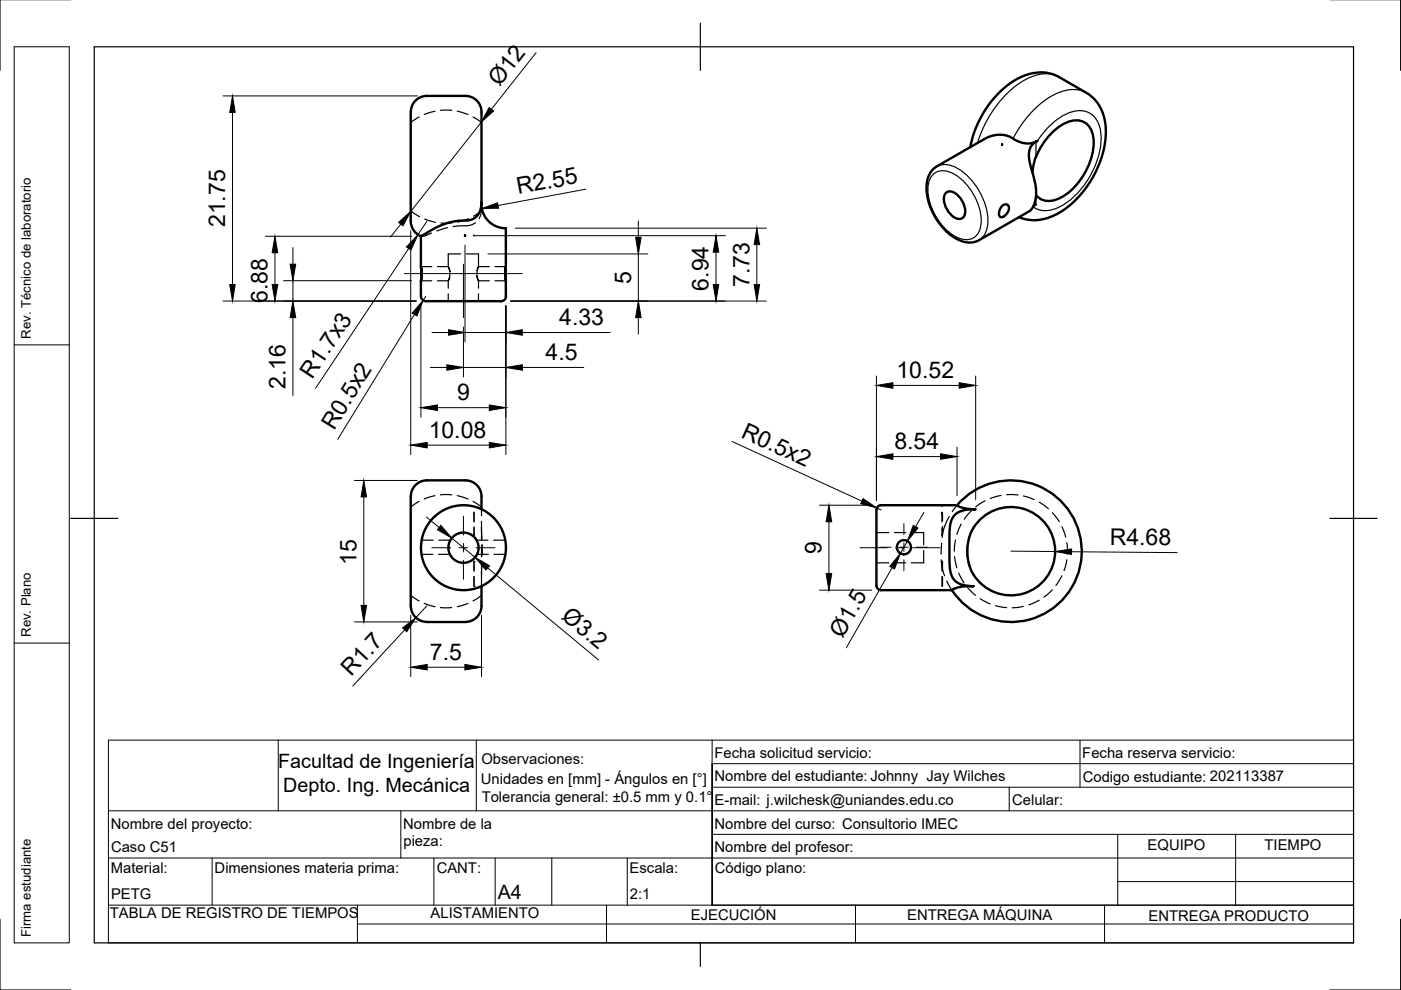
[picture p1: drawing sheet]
<svg xmlns="http://www.w3.org/2000/svg" width="297mm" height="210mm" viewBox="0 0 297 210" stroke-linecap="round" stroke-linejoin="round" font-family="sans-serif">
<!-- layer: Hidden -->
<g fill="none" stroke="#000" stroke-width=".25">
<path d="M88.9 24.8l-1.8 1.2M92.2 23.6l-2.3 .7M93.4 23.4h2.4M96.9 23.6l2.3 .7M100.3 24.8l1.8 1.2M87.1 44.7l1.9 1.2M89.2 56.5h2.3M89.2 59.5h2.3M89.2 50.1h.1M90 46.4l2.3 .7M91.5 49.4l-1.6 .7h-.7M92.8 59.5h2.3l-.1 1.6"/>
<path d="M94.9 48.3l-2.3 .7M95.4 58l-.4 1.5 .4-.7M95.4 57.6l-.4-1.1 .4 1.3M95.9 47.3h-2.4M97.7 53.8h-2.7v2.7h-2.2M98.6 49.9v.1M98.8 53.8h2.7v2.7h2.3M99.3 46.4l-2.3 .7M100.5 49.8v.2M100.8 47.2l-1.4 .6-3.3 .2M101.1 57.3l.4-.8-.4 1.5M101.1 58.3l.4 1.2-.4-1"/>
<path d="M102.1 43.3l-.1 1.7-.4 1.3M102.3 44.6l-1.9 1.2M103.8 59.5h-2.3v1.6M104.9 56.5h2.4M104.9 59.5h2.4M95 62.3v1.6M101.5 62.3v1.6M88.9 106.3l-1.8 1.2M89.4 117.5h2.4M89.4 114.5h2.4M92.2 105.1l-2.3 .7M93 117.5h2.4"/>
<path d="M93 114.5h2.5M93.4 104.9h2.4M96.9 105.1l2.3 .7M98.6 107.1h.1M100.3 106.3l1.8 1.2M100.5 108.6v.4zM100.5 119h.1M100.5 111.7v1.9v-.6M100.5 109v1.7M100.5 119v2.1M101 114.5h2.5M101.1 117.5h2.4"/>
<path d="M102.1 111.9v2.6M102.1 115.7v2.4M102.1 111.9l.1 2.4M102.1 108v1.3M102.1 110.5v1.4M102.2 119l-.1 2.8v-2.6M102.2 115.4v2.4M104.6 114.5h2.5M104.7 117.5h2.4M185.8 112.9h2.6M185.8 119.3h2.6M189.6 112.9h2.4"/>
<path d="M189.6 119.3h2.4M193.2 112.9h2.6v2.6M195.8 116.7v2.6h-2.6M199.6 118.7l.1 1.7 .6 1.7M199.6 115.1l-.1 2.4M199.7 107.1h.1M199.7 108.6v.4zM199.7 109v1.7M199.8 111.6l-.1 2v-1.7M199.8 109v1.4M201.3 109.5l-1.1 2.2-.5 2.3M202.4 118l.5 2.4"/>
<path d="M202.6 114.5l-.3 2.4M202.9 107.1l-1 1.4M203.8 111.1l-.9 2.2M205 115.7v2.4M205.3 119.2l.3 1.1 .8 1.5M206 108.3l-1.6 1.8M206.4 111.9l-.8 1.5-.3 1.1M208.9 106.2l-2 1.3M212.3 105l-2.3 .7M213.4 104.9l2.4 .1M217 105.2l2.3 .7M220.3 106.5l2 1.4"/>
<path d="M223.1 108.7l1.5 1.9M225.1 111.7l.9 2.2M226.2 115.1l.1 2.4M226.2 118.7l-.6 2.3M87.1 126.2l1.8 1.2M89.9 127.9l2.3 .7M93.4 128.8h2.4M99.2 127.9l-2.3 .7M100.5 124.3h.1M100.5 122.3v2M102.1 126.2l-1.8 1.2M102.1 121.8v2.5"/>
<path d="M199.7 122.3v2h.1v-2M199.7 121.1v-2.1h.1v2.1M200.7 123.2l1.1 1.9M203.3 121.5l1.1 2.1M205.1 124.6l1.7 1.6M207.8 127l2.1 1M211.1 128.4l2.3 .4M217 128.6l-2.4 .3M220.3 127.3l-2.2 .9M223.1 125l-1.8 1.6M225.1 122.1l-1.2 2"/>
</g>
<!-- layer: Visible -->
<g fill="none" stroke="#000" stroke-width=".51">
<path d="M197.8 35.9l.8-.6 10.1-5.8a5.9 5.9 0 0 1 6.8 .3l.3 .1a4.5 4.5 0 0 0 4.2 0 3.4 3.4 0 0 0-1.7 4.2l.4 1.8a12.2 12.2 0 0 1 .8 6.4 3.7 3.7 0 0 1-1.2 2.4l-10.7 6.2a5.1 5.1 0 0 1-5.6-.8 13.4 13.4 0 0 1-5.5-11 5.2 5.2 0 0 1 1.3-3.2zM205.7 31.2a21.6 21.6 0 0 1 10.2-14.6 8.7 8.7 0 0 1 8.6-.3l5.8 3.4a9.5 9.5 0 0 1 4.1 9.2 21.3 21.3 0 0 1-10.9 16.8 9 9 0 0 1-7.5 .4M212.5 30.6h.1M218.9 36.6a13.5 13.5 0 0 1 7.4-10.7 3.7 3.7 0 0 1 5.5 3.3 14.1 14.1 0 0 1-7.2 12.9 3.9 3.9 0 0 1-4.9-.7M87.1 46.9a3.4 3.4 0 0 0 2.2 3.2M89.2 56.5l.2 1.2-.2 1.8 .2-1.5zM89.2 59.5l.1 3.3a1.32 1.32 0 0 0 1.5 1.1h14.1a3.3 3.3 0 0 0 2.1-.3l.3-.8M89.2 50.1l.2-.1a17.5 17.5 0 0 1 10.2-3.3 3.5 3.5 0 0 0 2.5-3.9 5.1 5.1 0 0 0 5.2 5.6v8.1M89.2 50.1v6.4M98.6 49.9h.1M102.1 42.8v-18a3.7 3.7 0 0 0-3.4-4.5h-8.2a3.7 3.7 0 0 0-3.4 4.4v22.2M107.3 56.5v3l-.2-1.2z"/>
<path d="M107.3 59.5v3.4M200.6 40.8a2.09 2.09 0 0 1 2.8 .9 4.2 4.2 0 0 1 1 4.1 1.58 1.58 0 0 1-2.5 0 4.3 4.3 0 0 1-1.6-4.6zM212.4 43.8a.86 .86 0 0 1 1.2-.4 .86 .86 0 0 1 .2 1.2 1.77 1.77 0 0 1-1.7 1.4 1.81 1.81 0 0 1 .3-2.2zM219.6 43.4l-.5 .3M102.1 108v-1.6a3.8 3.8 0 0 0-3.4-4.6h-8.2a3.7 3.7 0 0 0-3.4 4.4v21.3a3.7 3.7 0 0 0 3.4 4.4h8.2a3.9 3.9 0 0 0 3.4-4.7v-2.9M199.7 107.1h.1M202.9 107.1a6.4 6.4 0 0 0 4 .9 5.3 5.3 0 0 0-4.8 1.6 9.5 9.5 0 0 0-.8 5.4v1.1a18 18 0 0 0 .5 6 3.7 3.7 0 0 0 3.5 2.1l1.1 .1h-1a6.1 6.1 0 0 0-3.6 .8h-15a1.33 1.33 0 0 1-1-1.6v-15.4M202.9 107.1a15 15 0 0 1 22.2-.7 15 15 0 0 1-1.3 22.1 15 15 0 0 1-22-3.4M202.9 107.1h-16.1a1.01 1.01 0 0 0-1 1M207.8 110.2a9.4 9.4 0 0 1 14.2 1.2 9.4 9.4 0 0 1-3.6 13.8 9.4 9.4 0 0 1-13-5.8 9.7 9.7 0 0 1 2.4-9.2z"/>
<circle cx="98.3" cy="116.1" r="9"/>
<circle cx="98.3" cy="116.1" r="3.2"/>
<circle cx="191.7" cy="116" r="1.5"/>
</g>
<!-- layer: Visible Narrow -->
<path d="M224.5 16.3a7.5 7.5 0 0 0-7.4 .8 23.7 23.7 0 0 0-9.9 13.2M230.3 19.7a7.2 7.2 0 0 0-6.9 .4 21.8 21.8 0 0 0-8.6 9.3M197.8 37a3.6 3.6 0 0 1 4.6 0 12.2 12.2 0 0 1 5.6 10.8 3.2 3.2 0 0 1-4.7 2.7 11.9 11.9 0 0 1-6.5-11.3l.2-.9zM198.6 35.3a4.8 4.8 0 0 1 5 .7 14.1 14.1 0 0 1 5.9 11.3 4.4 4.4 0 0 1-1.9 3.6M219.6 30v3.2M220 29.8a13.3 13.3 0 0 1 8-6.3 4.4 4.4 0 0 1 5.3 3.9 16.5 16.5 0 0 1-4.6 13.3 10.8 10.8 0 0 1-7.1 4l-1.8-.4-.8-.5M219.6 41.8v1.6" fill="none" stroke="#000" stroke-width=".25"/>
<!-- layer: Custom Tables -->
<path d="M3 9.9h11.7v190h-11.7zM3 73.1h11.7M3 136.3h11.7" fill="none" stroke="#000" stroke-width=".21"/>
<!-- layer: Border -->
<path d="M0 -.1v15M297 -.1v15M20 9.9h267v190h-267zM148.5 4.9v10M15 109.9h10M282 109.9h10M0 194.9v15h15M148.5 199.9v5M297 194.9v15h-15" fill="none" stroke="#000" stroke-width=".25"/>
<!-- layer: TitleBlock -->
<g fill="none" stroke="#000" stroke-width=".21">
<path d="M59 156.9v15M101 156.9v15M151 156.9v35v-30h136M229 156.9v10M23 171.9h264M85 171.9v10M151 166.9h136M151 176.9h136M214 166.9v5M237 176.9v15M262 176.9v15M23 191.9v8h264v-43h-264v35h264h-136"/>
<path d="M23 181.9h264M45 181.9v10M75.8 195.9h211.2M75.8 191.9v8M92 181.9v10M105 181.9v10M117 181.9v10M128.6 191.9v8M133 181.9v10M181.4 191.9v8M234.2 191.9v8M237 186.9h50"/>
</g>
<!-- layer: FD_Dimensions -->
<g fill="none" stroke="#000" stroke-width=".21">
<path d="M113.7 11.2l-9.5 12M47.3 20.3h41.2M49.3 23.8v36.5M102 25.9l-14.9 18.9M56.3 50.1h30.9M58.3 53.6v6.7M60.1 59.5h27.1M62.1 52.5v3.5M62.1 59.5v4.3M85 47.5l-2.2 2.7M86.7 52.7l-19.8 29.6M87.1 48.9v47.5"/>
<path d="M90.5 46.9l-1.9 2.9M98.6 52v20.5M100.6 50h53.2M103.4 53.8h34M109.2 48.4h53.3M124.2 40.1l-18.6 3.5M135.3 46.8v3.5M135.3 53.8v10M151.8 53.5v6.8M160.5 51.9v8.4M47.3 63.8h40.9M62.1 67.3v16.6"/>
<path d="M87.9 66.7l-16.3 26.4M89.2 64.8v23.6M90.3 62.8l-.6 .9M91.2 77.9h3.5M91.6 70.5h3.5M98.3 69.3v10.6M98.3 77.9h9M98.6 70.5h8.7M107.3 64.8v31.6M108.2 63.8h54.3M110.7 70.5h18.7M110.7 77.9h13.1"/>
<path d="M135.3 67.3v3.5M185.8 79.7v26.4M206.9 79.7v26.3M90.6 94.4h13.1M92.8 86.4h10.9M155.2 93.6l27.5 12.6M189.3 81.7h14M189.3 96.8h10.1M202.9 94.8v10.3M75.1 101.9h13.4M77.1 105.4v23M90.4 109.6l2.7 2.2"/>
<path d="M95.8 114.1l4.9 4.1M173.8 107.1h11M175.7 110.6v11M185.9 107.7l.9 .4M192.4 114.7l-1.5 2.6M195.9 108.6l-1.8 3.1M214.3 116.9h9.4M227.2 117l22.4 .2M75.1 131.9h13.4M85.8 133.5l-11 12M87.1 130.5v13M90.5 128.5l-2.3 2.5"/>
<path d="M102.1 130.5v13M103.4 120.4l23.5 19.5M173.8 125.1h11M189.1 120.4l-9.7 16.9M90.6 141.5h8"/>
</g>
<g fill="#000" stroke="#000" stroke-width=".21">
<path d="M49.3 20.3l.6 3.5h-1.2zM103.7 22.8l.9 .7-2.6 2.4zM58.3 50.1l.6 3.5h-1.2zM61.5 56h1.2l-.6 3.5zM84.5 47.2l2.6-2.4-1.7 3.1zM88.6 49.8l-1.5 3.2-.9-.6zM102.2 44.2l3.3-1.2 .2 1.1zM134.8 50.3h1.1l-.6 3.5zM151.8 50l.6 3.5h-1.2zM160.5 48.4l.6 3.5h-1.2zM48.7 60.3h1.2l-.6 3.5zM57.7 60.3h1.2l-.6 3.5z"/>
<path d="M62.1 63.8l.6 3.5h-1.2zM89.7 63.7l-1.3 3.3-1-.6zM94.7 77.3l3.6 .6-3.6 .6zM95.1 69.9l3.5 .6-3.5 .6zM107.3 70.5l3.4-.6v1.2zM107.3 77.9l3.4-.6v1.2zM135.3 63.8l.6 3.5h-1.1zM151.2 60.3h1.2l-.6 3.5zM159.9 60.3h1.2l-.6 3.5zM87.1 94.4l3.5-.6v1.2zM89.2 86.4l3.6-.5v1.1zM103.7 93.8l3.6 .6-3.6 .6z"/>
<path d="M103.7 85.9l3.6 .5-3.6 .6zM185.8 81.7l3.5-.6v1.2zM185.8 96.8l3.5-.6v1.2zM199.4 96.2l3.5 .6-3.5 .6zM203.3 81.1l3.6 .6-3.6 .6zM77.1 101.9l.6 3.5h-1.1zM93.5 111.4l2.3 2.7-3.1-1.8zM100.7 118.2l3.1 1.8-.8 .9zM175.7 107.1l.6 3.5h-1.1zM183 105.7l2.9 2-3.4-.9zM193.6 111.4l1 .6-2.2 2.7zM223.7 116.9l3.5-.5v1.2z"/>
<path d="M76.6 128.4h1.1l-.6 3.5zM85.4 133.1l2.8-2.1-2 2.9zM175.2 121.6h1.1l-.6 3.5zM190.9 117.3l-1.2 3.3-1-.5zM87.1 141.5l3.5-.6v1.1zM98.6 140.9l3.5 .6-3.5 .5z"/>
</g>
<!-- layer: Smart Centers -->
<g fill="none" stroke="#000" stroke-width=".21">
<path d="M85.7 58h25M98.3 56v11.3M91.5 116.1h4.1M97.3 116.1h1.8M98.3 109.4v4M98.3 115.2v1.8M98.3 118.8v4M100.9 116.1h4M182.3 116.1h5.9M186.6 116h2.4M189.9 116.1h1.8M190.8 116h1.7"/>
<path d="M191.6 111v2.3M191.6 115.1v1.8M191.6 118.7v2.3M193.5 116.1h5.8M194.3 116h2.3"/>
</g>
<g font-size="4.9">
<text x="105.9" y="18.4" transform="rotate(-52 105.9 18.4)">Ø12</text>
<text x="109.9" y="41.2" transform="rotate(-11 109.9 41.2)">R2.55</text>
<text x="47.7" y="48.2" transform="rotate(-90 47.7 48.2)">21.75</text>
<text x="56.7" y="64.3" transform="rotate(-90 56.7 64.3)">6.88</text>
<text x="133.8" y="60.2" transform="rotate(-90 133.8 60.2)">5</text>
<text x="150.2" y="61.6" transform="rotate(-90 150.2 61.6)">6.94</text>
<text x="158.9" y="60.9" transform="rotate(-90 158.9 60.9)">7.73</text>
<text x="118.6" y="68.9">4.33</text>
<text x="115.7" y="76.4">4.5</text>
<text x="60.5" y="82.5" transform="rotate(-90 60.5 82.5)">2.16</text>
<text x="66.2" y="80.5" transform="rotate(-56 66.2 80.5)">R1.7x3</text>
<text x="190.1" y="80.2">10.52</text>
<text x="96.9" y="84.9">9</text>
<text x="70.9" y="91.4" transform="rotate(-58 70.9 91.4)">R0.5x2</text>
<text x="90.9" y="92.8">10.08</text>
<text x="156.9" y="92.7" transform="rotate(25 156.9 92.7)">R0.5x2</text>
<text x="189.6" y="95.2">8.54</text>
<text x="75.6" y="119.8" transform="rotate(-90 75.6 119.8)">15</text>
<text x="174.2" y="117.5" transform="rotate(-90 174.2 117.5)">9</text>
<text x="235.3" y="115.5">R4.68</text>
<text x="118.9" y="131.1" transform="rotate(40 118.9 131.1)">Ø3.2</text>
<text x="178.6" y="135.4" transform="rotate(-60 178.6 135.4)">Ø1.5</text>
<text x="74.4" y="143.6" transform="rotate(-47 74.4 143.6)">R1.7</text>
<text x="91.2" y="139.9">7.5</text>
</g>
<g font-size="4.2">
<text x="59" y="162.9">Facultad de Ingeniería</text>
<text x="60" y="168">Depto. Ing. Mecánica</text>
<text x="105.5" y="190.7">A4</text>
</g>
<g font-size="3.1">
<text x="102.1" y="162">Observaciones:</text>
<text x="151.5" y="160.7">Fecha solicitud servicio:</text>
<text x="229.5" y="160.7">Fecha reserva servicio:</text>
<text x="102" y="166.3">Unidades en [mm] - Ángulos en [°]</text>
<text x="151.5" y="165.7">Nombre del estudiante: Johnny Jay Wilches</text>
<text x="229.6" y="165.7">Codigo estudiante: 202113387</text>
<text x="102.1" y="170.1">Tolerancia general: ±0.5 mm y 0.1°</text>
<text x="151.5" y="170.7">E-mail: j.wilchesk@uniandes.edu.co</text>
<text x="214.6" y="170.7">Celular:</text>
<text x="23.5" y="175.7">Nombre del proyecto:</text>
<text x="85.5" y="175.7">Nombre de la</text>
<text x="85.5" y="179.4">pieza:</text>
<text x="151.5" y="175.7">Nombre del curso: Consultorio IMEC</text>
<text x="23.5" y="185.2">Material:</text>
<text x="23.5" y="180.7">Caso C51</text>
<text x="45.5" y="185.2">Dimensiones materia prima:</text>
<text x="92.6" y="185.2">CANT:</text>
<text x="133.5" y="185.2">Escala:</text>
<text x="151.5" y="180.7">Nombre del profesor:</text>
<text x="151.6" y="185.2">Código plano:</text>
<text x="243.3" y="180.2">EQUIPO</text>
<text x="268.1" y="180.2">TIEMPO</text>
<text x="23.5" y="190.7">PETG</text>
<text x="133.5" y="190.7">2:1</text>
<text x="23.3" y="194.7">TABLA DE REGISTRO DE TIEMPOS</text>
<text x="91.3" y="194.6">ALISTAMIENTO</text>
<text x="146.5" y="195.1">EJECUCIÓN</text>
<text x="192.4" y="195.1">ENTREGA MÁQUINA</text>
<text x="243.5" y="195.2">ENTREGA PRODUCTO</text>
</g>
<g font-size="2.8">
<text x="6.5" y="71.9" transform="rotate(-90 6.5 71.9)">Rev. Técnico de laboratorio</text>
<text x="6.5" y="135.1" transform="rotate(-90 6.5 135.1)">Rev. Plano</text>
<text x="6.5" y="198.6" transform="rotate(-90 6.5 198.6)">Firma estudiante</text>
</g>
</svg>
